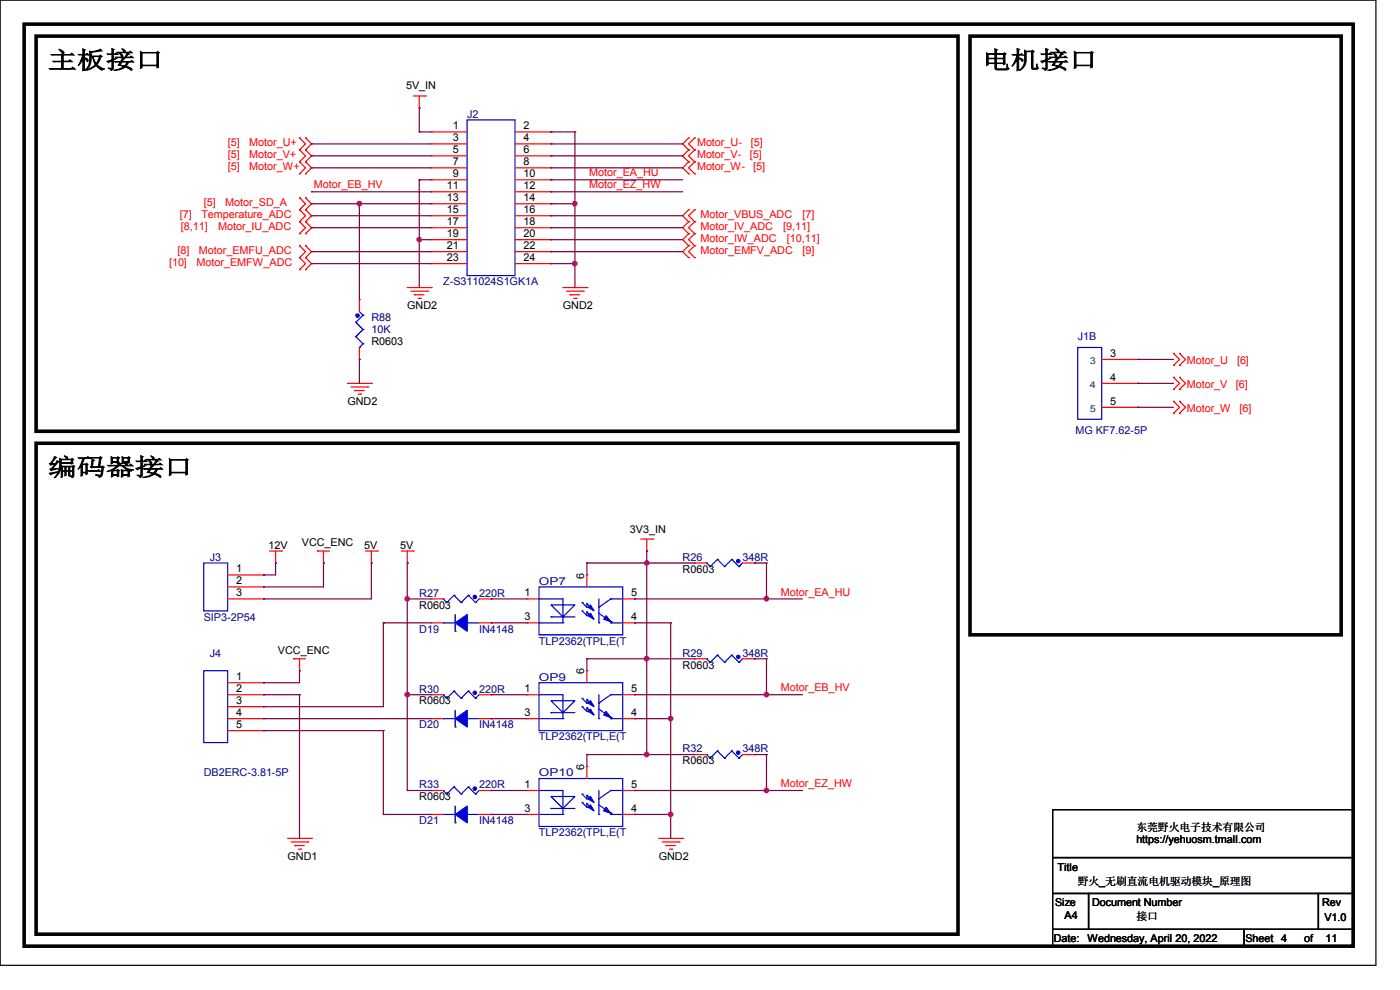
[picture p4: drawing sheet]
<svg xmlns="http://www.w3.org/2000/svg" width="297mm" height="210mm" viewBox="0 0 297 210" stroke-linecap="round" stroke-linejoin="round" font-family="sans-serif">
<path d="M0 0h291.9v204.8h-291.9zM223.3 171.7h63.8v10.2h-63.8zM223.3 181.9h63.8v7.6h-63.8zM223.3 189.5h7.6v7.6h-7.6zM223.3 197.1h40.6v3.6h-40.6zM230.9 189.5h48.8v7.6h-48.8zM263.9 197.1h23.2v3.6h-23.2zM279.7 189.5h7.4v7.6h-7.4z" fill="none" stroke="#000" stroke-width=".25"/>
<path d="M5.1 5.1h282v195.6h-282zM7.7 7.7h195.5v83.8h-195.5zM205.8 7.7h78.7v127h-78.7zM7.7 94h195.5v104.2h-195.5z" fill="none" stroke="#000" stroke-width=".76"/>
<g fill="none" stroke="#f00" stroke-width=".25">
<path d="M63.5 31.8h.1M63.5 29.3h.1M63.5 34.3h.1M63.5 36.9h.1M63.5 29.3l1.3 1.2-1.3 1.3M63.5 31.8l1.3 1.3-1.3 1.2M63.5 34.3l1.3 1.3-1.3 1.3M64.8 29.3h.1M64.8 31.8h.1M64.8 34.3h.1M64.8 36.9h.1M64.8 29.3l1.3 1.2-1.3 1.3"/>
<path d="M64.8 31.8l1.3 1.3-1.3 1.2M64.8 34.3l1.3 1.3-1.3 1.3M87.7 20.4h2.5M88.9 22.9h.1M88.9 20.4v2.5M90.2 20.4h.1M146.1 29.3h.1M146.1 31.8h.1M146.1 34.3h.1M146.1 36.9h.1M146.1 29.3l-1.3 1.2 1.3 1.3M146.1 31.8l-1.3 1.3 1.3 1.2"/>
<path d="M146.1 34.3l-1.3 1.3 1.3 1.3M147.4 31.8h.1M147.4 29.3h.1M147.4 34.3h.1M147.4 36.9h.1M147.4 29.3l-1.3 1.2 1.3 1.3M147.4 31.8l-1.3 1.3 1.3 1.2M147.4 34.3l-1.3 1.3 1.3 1.3M63.5 49.6h.1M63.5 47h.1M63.5 54.7h.1M63.5 52.1h.1"/>
<path d="M63.5 57.2h.1M63.5 44.5h.1M63.5 42h.1M63.5 47l1.3 1.3-1.3 1.3M63.5 52.1l1.3 1.3-1.3 1.3M63.5 54.7l1.3 1.2-1.3 1.3M63.5 44.5l1.3 1.3-1.3 1.2M63.5 42l1.3 1.2-1.3 1.3M64.8 47h.1M64.8 49.6h.1M64.8 52.1h.1M64.8 54.7h.1"/>
<path d="M64.8 57.2h.1M64.8 44.5h.1M64.8 42h.1M64.8 47l1.3 1.3-1.3 1.3M64.8 52.1l1.3 1.3-1.3 1.3M64.8 54.7l1.3 1.2-1.3 1.3M64.8 44.5l1.3 1.3-1.3 1.2M64.8 42l1.3 1.2-1.3 1.3M146.1 44.5h.1M146.1 47h.1M146.1 49.6h.1M146.1 52.1h.1"/>
<path d="M146.1 54.7h.1M146.1 44.5l-1.3 1.3 1.3 1.2M146.1 47l-1.3 1.3 1.3 1.3M146.1 49.6l-1.3 1.2 1.3 1.3M146.1 52.1l-1.3 1.3 1.3 1.3M147.4 47h.1M147.4 44.5h.1M147.4 49.6h.1M147.4 52.1h.1M147.4 54.7h.1M147.4 44.5l-1.3 1.3 1.3 1.2M147.4 47l-1.3 1.3 1.3 1.3"/>
<path d="M147.4 49.6l-1.3 1.2 1.3 1.3M147.4 52.1l-1.3 1.3 1.3 1.3M86.4 61h5.1M87.2 61.8h3.5M87.9 62.5h.1M87.9 62.5h2.1M88.7 63.3h.5M89.2 63.3h.1M90.7 61.8h.1M91.5 61h.1M119.4 61h5.1M120.2 61.8h3.5"/>
<path d="M120.9 62.5h.1M120.9 62.5h2.1M121.7 63.3h.5M122.2 63.3h.1M123.7 61.8h.1M124.5 61h.1M249 75h.1M249 77.5h.1M249 75l1.2 1.2-1.2 1.3M250.2 75h.1M250.2 77.5h.1M250.2 75l1.3 1.2-1.3 1.3"/>
<path d="M73.7 81.3h5.1M74.5 82.1h3.5M75.2 82.8h.1M75.2 82.8h2.1M76 83.6h.5M76.5 83.6h.1M78 82.1h.1M78.8 81.3h.1M249 80.1h.1M249 82.6h.1M249 85.1h.1M249 87.7h.1"/>
<path d="M249 80.1l1.2 1.2-1.2 1.3M249 85.1l1.2 1.3-1.2 1.3M250.2 80.1h.1M250.2 82.6h.1M250.2 85.1h.1M250.2 87.7h.1M250.2 80.1l1.3 1.2-1.3 1.3M250.2 85.1l1.3 1.3-1.3 1.3M57.2 116.9h2.5M58.5 119.4h.1M58.5 116.9v2.5M59.7 116.9h.1"/>
<path d="M67.4 116.9h.1M67.4 116.9h2.5M68.6 119.4h.1M68.6 116.9v2.5M77.5 116.9h2.6M78.8 119.4h.1M78.8 116.9v2.5M80.1 116.9h.1M85.1 116.9h2.6M86.4 119.4h.1M86.4 116.9v2.5M87.7 116.9h.1"/>
<path d="M135.9 114.3h2.6M137.2 116.9h.1M137.2 114.3v2.6M138.5 114.3h.1M62.3 139.7h.1M62.3 139.7h2.5M63.5 139.7v2.6M63.5 142.3h.1M61 177.8h5.1M61.8 178.6h3.5M62.5 179.4h.1M62.5 179.4h2.1"/>
<path d="M65.3 178.6h.1M66.1 177.8h.1M139.7 177.8h5.1M140.5 178.6h3.6M141.3 179.4h.1M141.3 179.4h2M144.1 178.6h.1M144.8 177.8h.1M63.3 180.1h.5M63.8 180.1h.1M142 180.1h.5M142.5 180.1h.1"/>
</g>
<path d="M149.9 119.4h.1M149.9 119.4l.8 .8M152.2 118.7h.1M152.2 118.7l1.5 1.5M152.2 118.7l-1.5 1.5M155.2 118.7h.1M155.2 118.7l1.6 1.5M155.2 118.7l-1.5 1.5M157.5 119.4l-.7 .8M150.7 120.2h.1M153.7 120.2h.1M156.8 120.2h.1" fill="none" stroke="#00f" stroke-width=".25"/>
<circle cx="156.6" cy="119" r=".36" fill="#00f"/>
<g fill="none" stroke="#00f" stroke-width=".25">
<path d="M75.5 68.4h.1M75.5 71.4h.1M75.5 68.4l1.5 1.5M75.5 71.4l1.5 1.5M76.2 73.7h.1M76.2 66.1l.8 .7M77 66.8h.1M77 69.9h.1M77 72.9h.1M77 66.8l-1.5 1.6M77 69.9l-1.5 1.5M77 72.9l-.8 .8"/>
<circle cx="156.6" cy="119" r=".36"/>
</g>
<path d="M147.4 119.4h.1M147.4 119.4h2.5M157.5 119.4h2.6M160.1 119.4h.1" fill="none" stroke="#f00" stroke-width=".25"/>
<circle cx="75.8" cy="67" r=".36" fill="#00f"/>
<g fill="none" stroke="#00f" stroke-width=".25">
<path d="M116.9 148.6h5.1l-2.6 2.6zM116.9 151.2h.1M116.9 151.2h5.1M119.4 152.4h.1M119.4 147.4v5M127 152.4h.1M127 149.1h.1M127 147.4v5M127 150.4l2.6 1.8M129.6 152.2h.1M129.6 147.4l-2.6 1.7"/>
<circle cx="75.8" cy="67" r=".36"/>
</g>
<path d="M76.2 63.5h.1M76.2 76.2h.1M76.2 63.5v2.6M76.2 73.7v2.5" fill="none" stroke="#f00" stroke-width=".25"/>
<path d="M128.6 150.9l1 1.3-1.5-.5z" fill="#00f"/>
<g fill="none" stroke="#00f" stroke-width=".25">
<path d="M123.5 149.9h.1M123.5 148.1h.1M123.5 149.9l1 1M123.5 148.1l1 1M124.5 150.9h.1M124.5 150.2h.1M124.5 149.1h.1M124.5 148.4h.1M124.5 148.4v.7M124.5 150.2v.7M124.5 150.2l1 1M124.5 148.4l1 1"/>
<path d="M128.6 150.9l1 1.3-1.5-.5z"/>
</g>
<path d="M125.3 150.4l.7 1.3-1.2-.8z" fill="#00f"/>
<path d="M125.3 150.4l.7 1.3-1.2-.8z" fill="none" stroke="#00f" stroke-width=".25"/>
<path d="M125.3 148.6l.7 1.3-1.2-.8z" fill="#00f"/>
<g fill="none" stroke="#00f" stroke-width=".25">
<path d="M114.3 144.8h17.8v10.2h-17.8zM114.3 147.4h.1M114.3 152.4h.1M114.3 152.4h5.1M114.3 147.4h5.1M125.3 148.6l.7 1.3-1.2-.8zM129.6 152.4h.1M129.6 147.4h.1M129.6 152.2h.1M129.6 152.4h2.5M129.6 147.4h2.5M129.6 152.2v.2"/>
<path d="M94 172.8h.1M94 172.8h2.6M96.6 174.5h.1M96.6 171v3.5M99.1 172.8h.1M99.1 172.8h2.5"/>
</g>
<path d="M111.8 147.4h.1M111.8 152.4h.1M111.8 147.4h2.5M111.8 152.4h2.5M124.5 142.3h.1M124.5 142.3v2.5M132.1 147.4h2.6M132.1 152.4h2.6M134.7 147.4h.1M134.7 152.4h.1" fill="none" stroke="#f00" stroke-width=".25"/>
<path d="M96.6 172.8l2.5-1.8v3.5z" fill-rule="evenodd" fill="#00f"/>
<g fill="none" stroke="#00f" stroke-width=".25">
<path d="M149.9 139.7h.1M149.9 139.7l.8 .8M152.2 139h.1M152.2 139l1.5 1.5M152.2 139l-1.5 1.5M155.2 139h.1M155.2 139l1.6 1.5M155.2 139l-1.5 1.5M157.5 139.7l-.7 .8M150.7 140.5h.1M153.7 140.5h.1M156.8 140.5h.1"/>
<path d="M96.6 172.8l2.5-1.8v3.5z"/>
</g>
<path d="M91.5 172.8h.1M91.5 172.8h2.5M101.6 172.8h2.6M104.2 172.8h.1" fill="none" stroke="#f00" stroke-width=".25"/>
<circle cx="156.6" cy="139.3" r=".36" fill="#00f"/>
<g fill="none" stroke="#00f" stroke-width=".25">
<path d="M116.9 169h5.1l-2.6 2.5zM116.9 171.5h.1M116.9 171.5h5.1M119.4 172.8h.1M119.4 167.7v5.1M127 172.8h.1M127 169.5h.1M127 167.7v5.1M127 170.7l2.6 1.8M129.6 172.5h.1M129.6 167.7l-2.6 1.8"/>
<circle cx="156.6" cy="139.3" r=".36"/>
</g>
<path d="M147.4 139.7h.1M147.4 139.7h2.5M157.5 139.7h2.6M160.1 139.7h.1" fill="none" stroke="#f00" stroke-width=".25"/>
<path d="M128.6 171.2l1 1.3-1.5-.5z" fill="#00f"/>
<g fill="none" stroke="#00f" stroke-width=".25">
<path d="M123.5 170.2h.1M123.5 168.4h.1M123.5 170.2l1 1M123.5 168.4l1 1.1M124.5 171.2h.1M124.5 170.5h.1M124.5 169.5h.1M124.5 168.7h.1M124.5 168.7v.8M124.5 170.5v.7M124.5 170.5l1 1M124.5 168.7l1 1"/>
<path d="M128.6 171.2l1 1.3-1.5-.5z"/>
</g>
<path d="M125.3 170.7l.7 1.3-1.2-.8z" fill="#00f"/>
<path d="M125.3 170.7l.7 1.3-1.2-.8z" fill="none" stroke="#00f" stroke-width=".25"/>
<path d="M125.3 169l.7 1.2-1.2-.7z" fill="#00f"/>
<g fill="none" stroke="#00f" stroke-width=".25">
<path d="M43.2 119.4h5.1v10.2h-5.1zM152.2 159.3h.1M152.2 159.3l1.5 1.5M152.2 159.3l-1.5 1.5M155.2 159.3h.1M155.2 159.3l1.6 1.5M155.2 159.3l-1.5 1.5M114.3 165.1h17.8v10.2h-17.8zM114.3 167.7h.1M114.3 172.8h.1M114.3 172.8h5.1M114.3 167.7h5.1"/>
<path d="M125.3 169l.7 1.2-1.2-.7zM129.6 172.8h.1M129.6 167.7h.1M129.6 172.5h.1M129.6 172.8h2.5M129.6 167.7h2.5M129.6 172.5v.3M149.9 160.1h.1M149.9 160.1l.8 .7M150.7 160.8h.1M153.7 160.8h.1M156.8 160.8h.1"/>
<path d="M157.5 160.1l-.7 .7"/>
</g>
<g fill="none" stroke="#f00" stroke-width=".25">
<path d="M48.3 122h7.6M48.3 124.5h7.6M48.3 127h7.6M55.9 122h.1M55.9 124.5h.1M55.9 127h.1M111.8 167.7h.1M111.8 172.8h.1M111.8 167.7h2.5M111.8 172.8h2.5M124.5 162.6h.1M124.5 162.6v2.5"/>
<path d="M132.1 167.7h2.6M132.1 172.8h2.6M134.7 167.7h.1M134.7 172.8h.1"/>
</g>
<circle cx="156.6" cy="159.7" r=".36" fill="#00f"/>
<g fill="none" stroke="#00f" stroke-width=".25">
<path d="M94 127h.1M94 127l.8 .8M94.8 127.8h.1M96.3 126.3h.1M96.3 126.3l1.5 1.5M96.3 126.3l-1.5 1.5M97.8 127.8h.1M99.4 126.3h.1M99.4 126.3l1.5 1.5M99.4 126.3l-1.6 1.5M100.9 127.8h.1M101.6 127l-.7 .8"/>
<circle cx="156.6" cy="159.7" r=".36"/>
</g>
<path d="M147.4 160.1h.1M147.4 160.1h2.5M157.5 160.1h2.6M160.1 160.1h.1" fill="none" stroke="#f00" stroke-width=".25"/>
<circle cx="100.7" cy="126.6" r=".36" fill="#00f"/>
<g fill="none" stroke="#00f" stroke-width=".25">
<path d="M43.2 142.3h5.1v15.2h-5.1zM94 167.7h.1M94 167.7l.8 .7M94.8 168.4h.1M96.3 166.9h.1M96.3 166.9l1.5 1.5M96.3 166.9l-1.5 1.5M97.8 168.4h.1M99.4 166.9h.1M99.4 166.9l1.5 1.5M99.4 166.9l-1.6 1.5M100.9 168.4h.1"/>
<path d="M101.6 167.7l-.7 .7"/>
<circle cx="100.7" cy="126.6" r=".36"/>
</g>
<g fill="none" stroke="#f00" stroke-width=".25">
<path d="M91.5 127h.1M91.5 127h2.5M101.6 127h2.6M104.2 127h.1M48.3 144.8h7.6M48.3 147.4h7.6M48.3 149.9h7.6M48.3 152.4h7.6M48.3 155h7.6M55.9 144.8h.1M55.9 147.4h.1M55.9 149.9h.1"/>
<path d="M55.9 152.4h.1M55.9 155h.1"/>
</g>
<circle cx="100.7" cy="167.3" r=".36" fill="#00f"/>
<g fill="none" stroke="#00f" stroke-width=".25">
<path d="M94 132.1h.1M94 132.1h2.6M96.6 133.9h.1M96.6 130.3v3.6M99.1 132.1h.1M99.1 132.1h2.5"/>
<circle cx="100.7" cy="167.3" r=".36"/>
</g>
<path d="M91.5 167.7h.1M91.5 167.7h2.5M101.6 167.7h2.6M104.2 167.7h.1" fill="none" stroke="#f00" stroke-width=".25"/>
<path d="M96.6 132.1l2.5-1.8v3.6z" fill-rule="evenodd" fill="#00f"/>
<g fill="none" stroke="#00f" stroke-width=".25">
<path d="M228.6 73.7h5.1v15.2h-5.1zM96.6 132.1l2.5-1.8v3.6zM116.9 128.3h5.1l-2.6 2.6zM116.9 130.9h.1M116.9 130.9h5.1M119.4 132.1h.1M119.4 127v5.1M127 132.1h.1M127 128.8h.1M127 127v5.1M127 130.1l2.6 1.8M129.6 131.9h.1"/>
<path d="M129.6 127l-2.6 1.8"/>
</g>
<path d="M233.7 76.2h7.6M241.3 76.2h.1M233.7 81.3h7.6M233.7 86.4h7.6M241.3 81.3h.1M241.3 86.4h.1M91.5 132.1h.1M91.5 132.1h2.5M101.6 132.1h2.6M104.2 132.1h.1" fill="none" stroke="#f00" stroke-width=".25"/>
<path d="M128.6 130.6l1 1.3-1.5-.5z" fill="#00f"/>
<g fill="none" stroke="#00f" stroke-width=".25">
<path d="M123.5 129.6h.1M123.5 127.8h.1M123.5 129.6l1 1M123.5 127.8l1 1M124.5 130.6h.1M124.5 129.8h.1M124.5 128.8h.1M124.5 128.1h.1M124.5 128.1v.7M124.5 129.8v.8M124.5 129.8l1 1.1M124.5 128.1l1 1"/>
<path d="M128.6 130.6l1 1.3-1.5-.5z"/>
</g>
<path d="M125.3 130.1l.7 1.3-1.2-.8z" fill="#00f"/>
<path d="M125.3 130.1l.7 1.3-1.2-.8z" fill="none" stroke="#00f" stroke-width=".25"/>
<path d="M125.3 128.3l.7 1.3-1.2-.8z" fill="#00f"/>
<g fill="none" stroke="#00f" stroke-width=".25">
<path d="M99.1 25.4h10.2v33.1h-10.2zM114.3 124.5h17.8v10.2h-17.8zM114.3 127h.1M114.3 132.1h.1M114.3 132.1h5.1M114.3 127h5.1M125.3 128.3l.7 1.3-1.2-.8zM129.6 132.1h.1M129.6 127h.1M129.6 131.9h.1M129.6 132.1h2.5M129.6 127h2.5"/>
<path d="M129.6 131.9v.2M94 147.4h.1M94 147.4l.8 .7M94.8 148.1h.1M96.3 146.6h.1M96.3 146.6l1.5 1.5M96.3 146.6l-1.5 1.5M97.8 148.1h.1M99.4 146.6h.1M99.4 146.6l1.5 1.5M99.4 146.6l-1.6 1.5M100.9 148.1h.1"/>
<path d="M101.6 147.4l-.7 .7"/>
</g>
<g fill="none" stroke="#f00" stroke-width=".25">
<path d="M91.5 28h.1M91.5 30.5h.1M91.5 33.1h.1M91.5 35.6h.1M91.5 38.1h.1M91.5 28h7.6M91.5 30.5h7.6M91.5 33.1h7.6M91.5 35.6h7.6M91.5 38.1h7.6M109.3 28h7.6M109.3 30.5h7.6"/>
<path d="M109.3 33.1h7.6M109.3 35.6h7.6M109.3 38.1h7.6M116.9 28h.1M116.9 30.5h.1M116.9 33.1h.1M116.9 35.6h.1M116.9 38.1h.1M91.5 40.7h.1M91.5 43.2h.1M91.5 45.8h.1M91.5 48.3h.1"/>
<path d="M91.5 50.8h.1M91.5 53.4h.1M91.5 55.9h.1M91.5 40.7h7.6M91.5 43.2h7.6M91.5 45.8h7.6M91.5 48.3h7.6M91.5 50.8h7.6M91.5 53.4h7.6M91.5 55.9h7.6M109.3 40.7h7.6M109.3 43.2h7.6"/>
<path d="M109.3 45.8h7.6M109.3 48.3h7.6M109.3 50.8h7.6M109.3 53.4h7.6M109.3 55.9h7.6M116.9 40.7h.1M116.9 43.2h.1M116.9 45.8h.1M116.9 48.3h.1M116.9 50.8h.1M116.9 53.4h.1M116.9 55.9h.1"/>
<path d="M111.8 127h.1M111.8 132.1h.1M111.8 127h2.5M111.8 132.1h2.5M124.5 122h.1M124.5 122v2.5M132.1 127h2.6M132.1 132.1h2.6M134.7 127h.1M134.7 132.1h.1"/>
</g>
<circle cx="100.7" cy="147" r=".36" fill="#00f"/>
<g fill="none" stroke="#00f" stroke-width=".25">
<path d="M94 152.4h.1M94 152.4h2.6M96.6 154.2h.1M96.6 150.7v3.5M99.1 152.4h.1M99.1 152.4h2.5"/>
<circle cx="100.7" cy="147" r=".36"/>
</g>
<path d="M91.5 147.4h.1M91.5 147.4h2.5M101.6 147.4h2.6M104.2 147.4h.1" fill="none" stroke="#f00" stroke-width=".25"/>
<path d="M96.6 152.4l2.5-1.7v3.5z" fill-rule="evenodd" fill="#00f"/>
<path d="M96.6 152.4l2.5-1.7v3.5z" fill="none" stroke="#00f" stroke-width=".25"/>
<path d="M91.5 152.4h.1M91.5 152.4h2.5M101.6 152.4h2.6M104.2 152.4h.1" fill="none" stroke="#f00" stroke-width=".25"/>
<g fill="none" stroke="#800040" stroke-width=".25">
<path d="M66.1 30.5h.1M66.1 33.1h.1M66.1 35.6h.1M66.1 30.5h25.4M66.1 33.1h25.4M66.1 35.6h25.4M88.9 38.1h.1M88.9 38.1v22.9M88.9 38.1h2.6M116.9 30.5h.1M116.9 33.1h.1M116.9 35.6h.1"/>
<path d="M116.9 30.5h27.9M116.9 33.1h27.9M116.9 35.6h27.9M66.1 43.2h.1M66.1 43.2h10.1M88.9 50.8h.1M88.9 50.8h2.6"/>
</g>
<circle cx="88.9" cy="50.8" r=".49" fill="#f0f"/>
<circle cx="88.9" cy="50.8" r=".49" fill="none" stroke="#f0f" stroke-width=".25"/>
<g fill="none" stroke="#800040" stroke-width=".25">
<path d="M116.9 28h.1M116.9 28h5.1M122 28h.1M122 28v27.9M66.1 53.4h.1M66.1 48.3h.1M66.1 55.9h.1M66.1 53.4h25.4M66.1 48.3h25.4M66.1 55.9h25.4M116.9 40.7h.1M116.9 53.4h.1"/>
<path d="M116.9 48.3h.1M116.9 50.8h.1M116.9 43.2h.1M116.9 40.7h27.9M116.9 53.4h27.9M116.9 48.3h27.9M116.9 50.8h27.9M116.9 43.2h5.1M122 43.2h.1"/>
</g>
<circle cx="121.9" cy="55.9" r=".49" fill="#f0f"/>
<circle cx="121.9" cy="55.9" r=".49" fill="none" stroke="#f0f" stroke-width=".25"/>
<circle cx="121.9" cy="43.2" r=".49" fill="#f0f"/>
<circle cx="121.9" cy="43.2" r=".49" fill="none" stroke="#f0f" stroke-width=".25"/>
<g fill="none" stroke="#800040" stroke-width=".25">
<path d="M116.9 38.1h.1M116.9 38.1h27.9M66.1 45.8h.1M66.1 40.7h.1M66.1 45.8h25.4M66.1 40.7h25.4M116.9 45.8h.1M116.9 55.9h.1M116.9 45.8h27.9M116.9 55.9h5.1M122 55.9h.1M122 55.9v5.1"/>
<path d="M137.2 119.4h.1M137.2 119.4v20.3M104.2 127h.1M104.2 127h7.6M142.3 132.1h.1M142.3 132.1v20.3M55.9 147.4h.1M55.9 144.8h.1M55.9 149.9h.1M55.9 155h.1M55.9 147.4h7.6M55.9 149.9h25.4"/>
<path d="M55.9 155h25.4M63.5 142.3h.1M63.5 147.4h.1M63.5 142.3v2.5h-7.6M63.5 147.4v30.4M104.2 147.4h.1M104.2 147.4h7.6M104.2 167.7h.1M104.2 167.7h7.6"/>
</g>
<circle cx="137.2" cy="119.4" r=".49" fill="#f0f"/>
<circle cx="137.2" cy="119.4" r=".49" fill="none" stroke="#f0f" stroke-width=".25"/>
<path d="M137.2 139.7h.1M137.2 139.7v20.4" fill="none" stroke="#800040" stroke-width=".25"/>
<circle cx="137.2" cy="160" r=".49" fill="#f0f"/>
<circle cx="137.2" cy="160" r=".49" fill="none" stroke="#f0f" stroke-width=".25"/>
<circle cx="137.2" cy="139.7" r=".49" fill="#f0f"/>
<circle cx="137.2" cy="139.7" r=".49" fill="none" stroke="#f0f" stroke-width=".25"/>
<path d="M137.2 116.9h.1M137.2 116.9v2.5M134.7 127h.1M134.7 127h27.9" fill="none" stroke="#800040" stroke-width=".25"/>
<circle cx="162.6" cy="127" r=".49" fill="#f0f"/>
<circle cx="162.6" cy="127" r=".49" fill="none" stroke="#f0f" stroke-width=".25"/>
<path d="M134.7 147.4h.1M134.7 147.4h27.9" fill="none" stroke="#800040" stroke-width=".25"/>
<circle cx="162.6" cy="147.3" r=".49" fill="#f0f"/>
<circle cx="162.6" cy="147.3" r=".49" fill="none" stroke="#f0f" stroke-width=".25"/>
<path d="M134.7 167.7h.1M134.7 167.7h27.9" fill="none" stroke="#800040" stroke-width=".25"/>
<circle cx="162.6" cy="167.7" r=".49" fill="#f0f"/>
<circle cx="162.6" cy="167.7" r=".49" fill="none" stroke="#f0f" stroke-width=".25"/>
<g fill="none" stroke="#800040" stroke-width=".25">
<path d="M241.3 76.2h.1M241.3 76.2h7.7M241.3 81.3h.1M241.3 86.4h.1M241.3 81.3h7.7M241.3 86.4h7.7M58.5 119.4h.1M58.5 119.4v2.6h-2.6M68.6 119.4h.1M68.6 119.4v5.1h-12.7M78.8 119.4h.1M78.8 119.4v7.6h-22.9"/>
<path d="M124.5 119.4h.1M124.5 119.4v2.6M124.5 119.4h22.9M137.2 119.4h.1M160.1 119.4h.1M160.1 119.4h2.5M162.6 119.4h.1M162.6 119.4v7.6M55.9 122h.1M55.9 124.5h.1M55.9 127h.1M124.5 139.7h.1"/>
<path d="M124.5 139.7v2.6M124.5 139.7h22.9M134.7 132.1h.1M134.7 132.1h7.6M137.2 139.7h.1M160.1 139.7h.1M160.1 139.7h2.5M162.6 139.7h.1M162.6 127h.1M162.6 127h7.6M162.6 139.7v7.7M134.7 152.4h.1"/>
<path d="M134.7 152.4h7.6M142.3 152.4h.1M142.3 152.4v20.4M162.6 147.4h.1M162.6 147.4h7.6M124.5 160.1h.1M124.5 160.1v2.5M124.5 160.1h22.9M137.2 160.1h.1M160.1 160.1h.1M160.1 160.1h2.5M162.6 160.1h.1"/>
<path d="M162.6 167.7h.1M162.6 160.1v7.6M162.6 167.7h7.6"/>
</g>
<circle cx="142.3" cy="172.7" r=".49" fill="#f0f"/>
<circle cx="142.3" cy="172.7" r=".49" fill="none" stroke="#f0f" stroke-width=".25"/>
<circle cx="142.3" cy="152.4" r=".49" fill="#f0f"/>
<circle cx="142.3" cy="152.4" r=".49" fill="none" stroke="#f0f" stroke-width=".25"/>
<path d="M88.9 22.9h.1M88.9 28h.1M88.9 22.9v5.1M88.9 28h2.6M86.4 127h.1M86.4 127h5.1M86.4 127v20.4M134.7 172.8h.1M134.7 172.8h7.6M142.3 172.8h.1M142.3 172.8v5" fill="none" stroke="#800040" stroke-width=".25"/>
<circle cx="86.4" cy="127" r=".49" fill="#f0f"/>
<circle cx="86.4" cy="127" r=".49" fill="none" stroke="#f0f" stroke-width=".25"/>
<path d="M86.4 147.4h.1M86.4 147.4h5.1M86.4 147.4v20.3M86.4 167.7h.1M86.4 167.7h5.1" fill="none" stroke="#800040" stroke-width=".25"/>
<circle cx="86.4" cy="147.3" r=".49" fill="#f0f"/>
<circle cx="86.4" cy="147.3" r=".49" fill="none" stroke="#f0f" stroke-width=".25"/>
<g fill="none" stroke="#800040" stroke-width=".25">
<path d="M76.2 43.2h.1M76.2 43.2v20.3M86.4 119.4h.1M86.4 119.4v7.6M81.3 132.1h.1M81.3 132.1v17.8M81.3 132.1h10.2M104.2 132.1h.1M104.2 132.1h7.6M55.9 152.4h.1M55.9 152.4h35.6M81.3 155h.1"/>
<path d="M81.3 155v17.8M104.2 152.4h.1M104.2 152.4h7.6M81.3 172.8h.1M81.3 172.8h10.2M104.2 172.8h.1M104.2 172.8h7.6"/>
</g>
<circle cx="76.2" cy="43.2" r=".49" fill="#f0f"/>
<circle cx="76.2" cy="43.2" r=".49" fill="none" stroke="#f0f" stroke-width=".25"/>
<path d="M76.2 43.2h.1M76.2 43.2h15.3M76.2 76.2h.1M76.2 76.2v5.1" fill="none" stroke="#800040" stroke-width=".25"/>
<circle cx="88.9" cy="50.8" r=".49" fill="#f0f"/>
<circle cx="88.9" cy="50.8" r=".49" fill="none" stroke="#f0f" stroke-width=".25"/>
<circle cx="121.9" cy="55.9" r=".49" fill="#f0f"/>
<circle cx="121.9" cy="55.9" r=".49" fill="none" stroke="#f0f" stroke-width=".25"/>
<circle cx="121.9" cy="43.2" r=".49" fill="#f0f"/>
<circle cx="121.9" cy="43.2" r=".49" fill="none" stroke="#f0f" stroke-width=".25"/>
<circle cx="137.2" cy="119.4" r=".49" fill="#f0f"/>
<circle cx="137.2" cy="119.4" r=".49" fill="none" stroke="#f0f" stroke-width=".25"/>
<circle cx="137.2" cy="160" r=".49" fill="#f0f"/>
<circle cx="137.2" cy="160" r=".49" fill="none" stroke="#f0f" stroke-width=".25"/>
<circle cx="137.2" cy="139.7" r=".49" fill="#f0f"/>
<circle cx="137.2" cy="139.7" r=".49" fill="none" stroke="#f0f" stroke-width=".25"/>
<circle cx="162.6" cy="127" r=".49" fill="#f0f"/>
<circle cx="162.6" cy="127" r=".49" fill="none" stroke="#f0f" stroke-width=".25"/>
<circle cx="162.6" cy="147.3" r=".49" fill="#f0f"/>
<circle cx="162.6" cy="147.3" r=".49" fill="none" stroke="#f0f" stroke-width=".25"/>
<circle cx="162.6" cy="167.7" r=".49" fill="#f0f"/>
<circle cx="162.6" cy="167.7" r=".49" fill="none" stroke="#f0f" stroke-width=".25"/>
<circle cx="142.3" cy="172.7" r=".49" fill="#f0f"/>
<circle cx="142.3" cy="172.7" r=".49" fill="none" stroke="#f0f" stroke-width=".25"/>
<circle cx="142.3" cy="152.4" r=".49" fill="#f0f"/>
<circle cx="142.3" cy="152.4" r=".49" fill="none" stroke="#f0f" stroke-width=".25"/>
<circle cx="86.4" cy="127" r=".49" fill="#f0f"/>
<circle cx="86.4" cy="127" r=".49" fill="none" stroke="#f0f" stroke-width=".25"/>
<circle cx="86.4" cy="147.3" r=".49" fill="#f0f"/>
<circle cx="86.4" cy="147.3" r=".49" fill="none" stroke="#f0f" stroke-width=".25"/>
<circle cx="76.2" cy="43.2" r=".49" fill="#f0f"/>
<circle cx="76.2" cy="43.2" r=".49" fill="none" stroke="#f0f" stroke-width=".25"/>
<g font-size="5.1">
<text x="10.2" y="14.5">主板接口</text>
<text x="208.3" y="14.5">电机接口</text>
<text x="10.2" y="100.8">编码器接口</text>
</g>
<g font-size="2.3">
<text x="86.1" y="18.9">5V_IN</text>
<text x="96.1" y="27.4">1</text>
<text x="96.1" y="30">3</text>
<text x="111" y="27.4">2</text>
<text x="111" y="30">4</text>
<text x="96.1" y="32.5">5</text>
<text x="96.1" y="35.1">7</text>
<text x="111" y="32.5">6</text>
<text x="111" y="35.1">8</text>
<text x="94.8" y="40.1">11</text>
<text x="96.1" y="37.6">9</text>
<text x="111" y="37.6">10</text>
<text x="111" y="40.1">12</text>
<text x="94.8" y="42.7">13</text>
<text x="94.8" y="45.2">15</text>
<text x="94.8" y="47.8">17</text>
<text x="111" y="42.7">14</text>
<text x="111" y="45.2">16</text>
<text x="111" y="47.8">18</text>
<text x="94.8" y="50.3">19</text>
<text x="94.8" y="52.8">21</text>
<text x="111" y="50.3">20</text>
<text x="111" y="52.8">22</text>
<text x="94.8" y="55.4">23</text>
<text x="111" y="55.4">24</text>
<text x="86.4" y="65.6">GND2</text>
<text x="119.4" y="65.6">GND2</text>
<text x="78.8" y="73.2">R0603</text>
<text x="235.5" y="75.7">3</text>
<text x="235.5" y="80.8">4</text>
<text x="73.7" y="85.9">GND2</text>
<text x="235.5" y="85.9">5</text>
<text x="133.6" y="113.1">3V3_IN</text>
<text x="56.9" y="116.4">12V</text>
<text x="64.1" y="115.9">VCC_ENC</text>
<text x="77.3" y="116.4">5V</text>
<text x="84.9" y="116.4">5V</text>
<text x="50.1" y="121.4">1</text>
<text x="50.1" y="124">2</text>
<text x="124" y="122.7" transform="rotate(-90 124 122.7)">6</text>
<text x="144.8" y="121.5">R0603</text>
<text x="50.1" y="126.5">3</text>
<text x="88.9" y="129.1">R0603</text>
<text x="111.3" y="126.5">1</text>
<text x="111.3" y="131.6">3</text>
<text x="133.9" y="126.5">5</text>
<text x="133.9" y="131.6">4</text>
<text x="59" y="138.8">VCC_ENC</text>
<text x="124" y="143" transform="rotate(-90 124 143)">6</text>
<text x="144.8" y="141.8">R0603</text>
<text x="50.1" y="144.3">1</text>
<text x="50.1" y="146.8">2</text>
<text x="50.1" y="149.4">3</text>
<text x="88.9" y="149.4">R0603</text>
<text x="111.3" y="146.8">1</text>
<text x="133.9" y="146.8">5</text>
<text x="50.1" y="151.9">4</text>
<text x="50.1" y="154.4">5</text>
<text x="111.3" y="151.9">3</text>
<text x="133.9" y="151.9">4</text>
<text x="111.3" y="167.1">1</text>
<text x="124" y="163.4" transform="rotate(-90 124 163.4)">6</text>
<text x="133.9" y="167.1">5</text>
<text x="144.8" y="162.1">R0603</text>
<text x="88.9" y="169.8">R0603</text>
<text x="111.3" y="172.2">3</text>
<text x="133.9" y="172.2">4</text>
<text x="241.1" y="176.4">东莞野火电子技术有限公司</text>
<text x="241.1" y="178.9">https://yehuosm.tmall.com</text>
<text x="61" y="182.5">GND1</text>
<text x="139.7" y="182.5">GND2</text>
<text x="224.3" y="184.7">Title</text>
<text x="228.6" y="187.8">野火_无刷直流电机驱动模块_原理图</text>
<text x="223.8" y="192.1">Size</text>
<text x="225.8" y="194.9">A4</text>
<text x="231.7" y="192.1">Document Number</text>
<text x="241.1" y="195.2">接口</text>
<text x="280.5" y="192.1">Rev</text>
<text x="281" y="195.4">V1.0</text>
<text x="223.6" y="199.7">Date:</text>
<text x="230.7" y="199.7">Wednesday, April 20, 2022</text>
<text x="264.2" y="199.7">Sheet</text>
<text x="271.8" y="199.7">4</text>
<text x="276.6" y="199.7">of</text>
<text x="281.2" y="199.7">11</text>
</g>
<g font-size="2.3" fill="#000080">
<text x="99.1" y="25">J2</text>
<text x="94" y="60.5">Z-S311024S1GK1A</text>
<text x="78.8" y="68.2">R88</text>
<text x="78.8" y="70.7">10K</text>
<text x="228.6" y="72.2">J1B</text>
<text x="228.1" y="92">MG KF7.62-5P</text>
<text x="44.5" y="119">J3</text>
<text x="144.8" y="119">R26</text>
<text x="157.5" y="119">348R</text>
<text x="114.3" y="124">OP7</text>
<text x="43.2" y="131.7">SIP3-2P54</text>
<text x="88.9" y="126.6">R27</text>
<text x="101.6" y="126.6">220R</text>
<text x="88.9" y="134.2">D19</text>
<text x="101.6" y="134.2">IN4148</text>
<text x="114.3" y="136.7">TLP2362(TPL,E(T</text>
<text x="44.5" y="139.3">J4</text>
<text x="144.8" y="139.3">R29</text>
<text x="157.5" y="139.3">348R</text>
<text x="88.9" y="146.9">R30</text>
<text x="101.6" y="146.9">220R</text>
<text x="114.3" y="144.4">OP9</text>
<text x="88.9" y="154.5">D20</text>
<text x="101.6" y="154.5">IN4148</text>
<text x="114.3" y="157.1">TLP2362(TPL,E(T</text>
<text x="144.8" y="159.6">R32</text>
<text x="157.5" y="159.6">348R</text>
<text x="43.2" y="164.7">DB2ERC-3.81-5P</text>
<text x="88.9" y="167.2">R33</text>
<text x="101.6" y="167.2">220R</text>
<text x="114.3" y="164.7">OP10</text>
<text x="88.9" y="174.8">D21</text>
<text x="101.6" y="174.8">IN4148</text>
<text x="114.3" y="177.4">TLP2362(TPL,E(T</text>
</g>
<g font-size="2.3" fill="#f00">
<text x="48.3" y="31.1">[5]</text>
<text x="48.3" y="33.6">[5]</text>
<text x="52.9" y="31.1">Motor_U+</text>
<text x="52.9" y="33.6">Motor_V+</text>
<text x="147.9" y="31.1">Motor_U-</text>
<text x="147.9" y="33.6">Motor_V-</text>
<text x="159" y="33.6">[5]</text>
<text x="159.3" y="31.1">[5]</text>
<text x="48.3" y="36.2">[5]</text>
<text x="52.9" y="36.2">Motor_W+</text>
<text x="66.6" y="40">Motor_EB_HV</text>
<text x="125" y="40">Motor_EZ_HW</text>
<text x="125" y="37.4">Motor_EA_HU</text>
<text x="147.9" y="36.2">Motor_W-</text>
<text x="159.8" y="36.2">[5]</text>
<text x="38.1" y="46.3">[7]</text>
<text x="42.7" y="46.3">Temperature_ADC</text>
<text x="43.2" y="43.8">[5]</text>
<text x="47.8" y="43.8">Motor_SD_A</text>
<text x="148.6" y="46.3">Motor_VBUS_ADC</text>
<text x="170.2" y="46.3">[7]</text>
<text x="37.6" y="53.9">[8]</text>
<text x="38.4" y="48.9">[8,11]</text>
<text x="42.2" y="53.9">Motor_EMFU_ADC</text>
<text x="46.3" y="48.9">Motor_IU_ADC</text>
<text x="148.6" y="48.9">Motor_IV_ADC</text>
<text x="148.6" y="51.4">Motor_IW_ADC</text>
<text x="148.6" y="53.9">Motor_EMFV_ADC</text>
<text x="166.2" y="48.9">[9,11]</text>
<text x="166.9" y="51.4">[10,11]</text>
<text x="170.2" y="53.9">[9]</text>
<text x="35.9" y="56.5">[10]</text>
<text x="41.7" y="56.5">Motor_EMFW_ADC</text>
<text x="251.8" y="77.3">Motor_U</text>
<text x="262.4" y="77.3">[6]</text>
<text x="251.8" y="82.4">Motor_V</text>
<text x="262.2" y="82.4">[6]</text>
<text x="251.8" y="87.5">Motor_W</text>
<text x="262.9" y="87.5">[6]</text>
<text x="165.7" y="126.3">Motor_EA_HU</text>
<text x="165.7" y="146.6">Motor_EB_HV</text>
<text x="165.7" y="167">Motor_EZ_HW</text>
</g>
<g font-size="2" fill="#004080">
<text x="231.2" y="77.2">3</text>
<text x="231.2" y="82.3">4</text>
<text x="231.2" y="87.4">5</text>
</g>
</svg>
